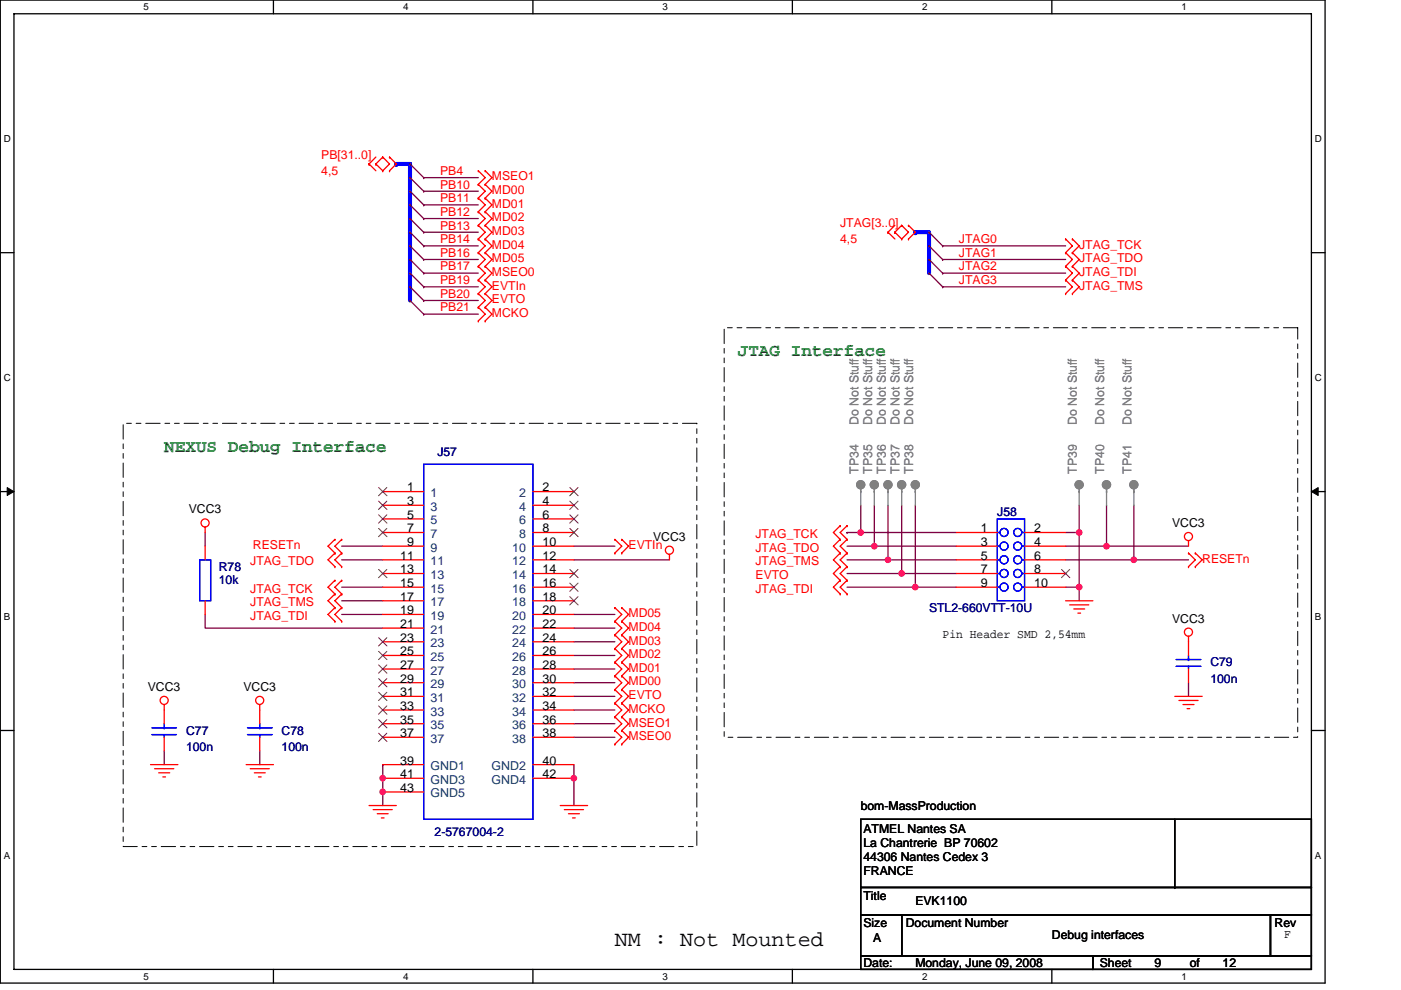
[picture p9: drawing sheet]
<svg xmlns="http://www.w3.org/2000/svg" width="297mm" height="210mm" viewBox="0 0 297 210" stroke-linecap="round" stroke-linejoin="round" font-family="sans-serif">
<path d="M.1 0h280.8v208.5h-280.8zM3 2.9h275v202.7h-275z" fill="none" stroke="#000" stroke-width=".28"/>
<g fill="#fff">
<path d="M30.5 .3h1.1v2.3h-1.1z"/>
<path d="M30.5 205.9h1.1v2.3h-1.1z"/>
</g>
<path d="M58 0v2.9M58 205.6v2.9" fill="none" stroke="#000" stroke-width=".28"/>
<g fill="#fff">
<path d="M85.5 .3h1.1v2.3h-1.1z"/>
<path d="M85.5 205.9h1.1v2.3h-1.1z"/>
</g>
<path d="M113 0v2.9M113 205.6v2.9" fill="none" stroke="#000" stroke-width=".28"/>
<g fill="#fff">
<path d="M140.5 .3h1.1v2.3h-1.1z"/>
<path d="M140.5 205.9h1.1v2.3h-1.1z"/>
</g>
<path d="M168 0v2.9M168 205.6v2.9" fill="none" stroke="#000" stroke-width=".28"/>
<g fill="#fff">
<path d="M195.5 .3h1.2v2.3h-1.2z"/>
<path d="M195.5 205.9h1.2v2.3h-1.2z"/>
</g>
<path d="M223 0v2.9M223 205.6v2.9" fill="none" stroke="#000" stroke-width=".28"/>
<g fill="#fff">
<path d="M250.5 .3h1.2v2.3h-1.2z"/>
<path d="M250.5 205.9h1.2v2.3h-1.2z"/>
<path d="M.8 28.3h1.5v2.3h-1.5z"/>
<path d="M278.8 28.3h1.5v2.3h-1.5z"/>
<path d="M.8 78.9h1.5v2.3h-1.5z"/>
<path d="M278.8 78.9h1.5v2.3h-1.5z"/>
</g>
<path d="M.1 53.6h2.9M278 53.6h2.9" fill="none" stroke="#000" stroke-width=".28"/>
<g fill="#fff">
<path d="M.8 129.6h1.4v2.3h-1.4z"/>
<path d="M278.8 129.6h1.4v2.3h-1.4z"/>
</g>
<path d="M.1 104.3h2.9M278 104.3h2.9" fill="none" stroke="#000" stroke-width=".28"/>
<path d="M1.5 103.4l1.5 .9-1.5 .8zM278 104.3l1.5-.9v1.7z" fill="#000" stroke="#000" stroke-width=".21"/>
<g fill="#fff">
<path d="M.8 180.3h1.4v2.3h-1.4z"/>
<path d="M278.8 180.3h1.4v2.3h-1.4z"/>
</g>
<path d="M.1 154.9h2.9M278 154.9h2.9M182.5 173.8h95.5v14.4h-95.5zM249.1 173.8v14.4M182.5 188.2h95.5v5.8h-95.5zM182.5 194h8.7v8.7h-8.7zM191.2 194h78.2v8.7h-78.2zM249.1 188.2h.1M269.4 194h8.6v8.7h-8.6zM182.5 202.7h49.2v2.9h-49.2zM231.7 202.7h46.3v2.9h-46.3z" fill="none" stroke="#000" stroke-width=".28"/>
<g fill="none" stroke="#800040" stroke-width=".28">
<path d="M86.9 37.7h.1M86.9 34.8h.1M86.9 37.7l2.9 2.9M86.9 34.8l2.9 2.9M89.8 37.7h.1M89.8 37.7h11.6M86.9 40.6h.1M86.9 43.5h.1M86.9 46.4h.1M86.9 55h.1M86.9 57.9h.1M86.9 49.3h.1"/>
<path d="M86.9 52.2h.1M86.9 40.6l2.9 2.9M86.9 43.5l2.9 2.9M86.9 46.4l2.9 2.9M86.9 55l2.9 2.9M86.9 57.9l2.9 2.9M86.9 49.3l2.9 2.9M86.9 52.2l2.9 2.8M89.8 40.6h.1M89.8 43.5h.1M89.8 46.4h.1M89.8 49.3h.1"/>
<path d="M89.8 52.2h.1M89.8 55h.1M89.8 57.9h.1M89.8 52.2h11.6M89.8 55h11.6M89.8 57.9h11.6M89.8 40.6h11.6M89.8 43.5h11.6M89.8 46.4h11.6M89.8 49.3h11.6M197 49.3h.1M197 52.2h.1"/>
<path d="M197 55h.1M197 57.9h.1M197 49.3l2.9 2.9M197 52.2l2.9 2.8M197 55l2.9 2.9M197 57.9l2.9 2.9M199.9 52.2h.1M199.9 55h.1M199.9 57.9h.1M199.9 52.2h26M199.9 55h26M199.9 57.9h26"/>
<path d="M86.9 60.8h.1M86.9 63.7h.1M86.9 60.8l2.9 2.9M86.9 63.7l2.9 2.9M89.8 60.8h.1M89.8 63.7h.1M89.8 66.6h.1M89.8 60.8h11.6M89.8 63.7h11.6M89.8 66.6h11.6M199.9 60.8h.1M199.9 60.8h26"/>
<path d="M43.5 112.9v2.9M72.5 115.8h8.6M72.5 118.7h8.6M121.7 118.7h20.2M121.7 115.8h8.7M179.6 118.7h8.7M179.6 115.8h5.8M179.6 112.9h.1M179.6 112.9h2.9M182.5 112.9h20.3M182.5 112.9h.1M182.5 107.2v5.7"/>
<path d="M185.4 115.8h17.4M185.4 115.8h.1M185.4 107.2v8.6M188.3 118.7h14.5M188.3 118.7h.1M188.3 107.2v11.5M191.2 107.2v14.4h-11.6M194.1 107.2v17.3M225.9 112.9h2.9M228.8 112.9h.1M228.8 107.2v5.7M228.8 112.9v11.6"/>
<path d="M234.6 115.8h.1M234.6 107.2v8.6h-8.7M234.6 115.8h17.4M240.4 118.7h.1M240.4 107.2v11.5h-14.5M240.4 118.7h11.6M43.5 130.3v2.9h37.6M72.5 124.5h8.6M72.5 127.4h8.6M72.5 130.3h8.6M121.7 130.3h8.7M121.7 133.2h8.7"/>
<path d="M121.7 136.1h8.7M121.7 139h8.7M179.6 124.5h14.5M191.2 121.6h.1M191.2 121.6h11.6M194.1 124.5h8.7M194.1 124.5h.1M225.9 124.5h2.9M228.8 124.5v2.9M228.8 124.5h.1M34.8 159.3v2.9M55.1 159.3v2.9"/>
<path d="M121.7 147.7h8.7M121.7 150.6h8.7M121.7 153.5h8.7M121.7 156.4h8.7M121.7 141.9h8.7M121.7 144.8h8.7M252 144.8v2.9M81.1 165.1h.1M81.1 168h.1M81.1 162.2h.1M81.1 162.2v8.7M121.7 165.1h.1"/>
<path d="M121.7 162.2v2.9M121.7 165.1v5.8"/>
</g>
<g fill="#f0f" stroke="#f0f" stroke-width=".28">
<circle cx="191.2" cy="121.6" r=".57"/>
<circle cx="234.6" cy="115.8" r=".57"/>
<circle cx="240.4" cy="118.7" r=".57"/>
<circle cx="81.1" cy="165.1" r=".57"/>
<circle cx="81.1" cy="168" r=".57"/>
<circle cx="121.7" cy="165.1" r=".57"/>
<circle cx="228.8" cy="124.5" r=".57"/>
<circle cx="228.8" cy="112.9" r=".57"/>
<circle cx="194.1" cy="124.5" r=".57"/>
<circle cx="188.3" cy="118.7" r=".57"/>
<circle cx="185.4" cy="115.8" r=".57"/>
<circle cx="182.5" cy="112.9" r=".57"/>
</g>
<path d="M84 34.8h.1M84 34.8h2.9M86.9 34.8v14.5M86.9 34.8h.1M86.9 49.3h.1M86.9 49.3v11.5M194.1 49.3h.1M194.1 49.3h2.9v5.7M197 55h.1M197 55v2.9M86.9 60.8h.1M86.9 60.8v2.9" fill="none" stroke="#00f" stroke-width=".87"/>
<g fill="none" stroke="#f00" stroke-width=".28">
<path d="M78.2 34.8h.1M78.2 34.8l1.5 1.4M79.7 34.8h.1M79.7 34.8l1.4 1.4M79.7 33.3l-1.5 1.5M81.1 36.2h.1M81.1 33.3h.1M81.1 33.3l1.5 1.5-1.5 1.4M81.1 33.3l-1.4 1.5M82.6 33.3h.1M82.6 36.2h.1M82.6 33.3l1.4 1.5-1.4 1.4"/>
<path d="M101.4 39.1h.1M101.4 36.2h.1M101.4 39.1l1.5 1.5-1.5 1.4M101.4 36.2l1.5 1.5-1.5 1.4M102.9 39.1h.1M102.9 36.2h.1M102.9 39.1l1.4 1.5-1.4 1.4M102.9 36.2l1.4 1.5-1.4 1.4M101.4 42h.1M101.4 44.9h.1M101.4 47.8h.1M101.4 50.7h.1"/>
<path d="M101.4 53.6h.1M101.4 56.5h.1M101.4 59.4h.1M101.4 42l1.5 1.5-1.5 1.4M101.4 44.9l1.5 1.5-1.5 1.4M101.4 47.8l1.5 1.5-1.5 1.4M101.4 50.7l1.5 1.5-1.5 1.4M101.4 53.6l1.5 1.4-1.5 1.5M101.4 56.5l1.5 1.4-1.5 1.5M101.4 59.4l1.5 1.4-1.5 1.5M102.9 42h.1M102.9 44.9h.1"/>
<path d="M102.9 47.8h.1M102.9 50.7h.1M102.9 53.6h.1M102.9 56.5h.1M102.9 59.4h.1M102.9 42l1.4 1.5-1.4 1.4M102.9 44.9l1.4 1.5-1.4 1.4M102.9 47.8l1.4 1.5-1.4 1.4M102.9 50.7l1.4 1.5-1.4 1.4M102.9 53.6l1.4 1.4-1.4 1.5M102.9 56.5l1.4 1.4-1.4 1.5M102.9 59.4l1.4 1.4-1.4 1.5"/>
<path d="M188.3 49.3h.1M188.3 49.3l1.4 1.4M189.7 49.3h.1M189.7 49.3l1.5 1.4M189.7 47.8l-1.4 1.5M191.2 50.7h.1M191.2 47.8h.1M191.2 47.8l1.4 1.5-1.4 1.4M191.2 47.8l-1.5 1.5M192.6 47.8h.1M192.6 50.7h.1M192.6 47.8l1.5 1.5-1.5 1.4"/>
<path d="M225.9 53.6h.1M225.9 50.7h.1M225.9 56.5h.1M225.9 59.4h.1M225.9 59.4l1.5 1.4-1.5 1.5M225.9 50.7l1.5 1.5-1.5 1.4M225.9 53.6l1.5 1.4-1.5 1.5M225.9 56.5l1.5 1.4-1.5 1.5M227.4 53.6h.1M227.4 50.7h.1M227.4 56.5h.1M227.4 59.4h.1"/>
<path d="M227.4 59.4l1.4 1.4-1.4 1.5M227.4 50.7l1.4 1.5-1.4 1.4M227.4 53.6l1.4 1.4-1.4 1.5M227.4 56.5l1.4 1.4-1.4 1.5M101.4 68.1h.1M101.4 65.2h.1M101.4 62.3h.1M101.4 65.2l1.5 1.4-1.5 1.5M101.4 62.3l1.5 1.4-1.5 1.5M102.9 68.1h.1M102.9 65.2h.1M102.9 62.3h.1"/>
<path d="M102.9 65.2l1.4 1.4-1.4 1.5M102.9 62.3l1.4 1.4-1.4 1.5M225.9 62.3h.1M227.4 62.3h.1M43.5 111.8v1.1M43.5 115.8v2.9M71 114.4h.1M71 117.3h.1M71 114.4l-1.4 1.4 1.4 1.5M71 117.3l-1.4 1.4 1.4 1.5M72.5 114.4h.1M72.5 117.3h.1"/>
<path d="M72.5 114.4l-1.5 1.4 1.5 1.5M72.5 117.3l-1.5 1.4 1.5 1.5M81.1 104.3h8.7M81.1 107.2h8.7M81.1 110.1h8.7M81.1 112.9h8.7M81.1 115.8h8.7M81.1 118.7h8.7M113 104.3h8.7M113 107.2h8.7M113 110.1h8.7M113 112.9h8.7"/>
<path d="M113 115.8h8.7M113 118.7h8.7M130.4 117.3h.1M130.4 114.4h.1M130.4 114.4l1.4 1.4-1.4 1.5M131.8 117.3h.1M131.8 114.4h.1M131.8 114.4l1.5 1.4-1.5 1.5M141.9 117.6v1.1M178.1 111.5h.1M178.1 114.4h.1M178.1 117.3h.1"/>
<path d="M178.1 111.5l-1.4 1.4 1.4 1.5M178.1 114.4l-1.4 1.4 1.4 1.5M178.1 117.3l-1.4 1.4 1.4 1.5M179.6 111.5h.1M179.6 114.4h.1M179.6 117.3h.1M179.6 111.5l-1.5 1.4 1.5 1.5M179.6 114.4l-1.5 1.4 1.5 1.5M179.6 117.3l-1.5 1.4 1.5 1.5M202.8 112.9h8.7M202.8 115.8h8.7M202.8 118.7h8.7"/>
<path d="M217.2 112.9h8.7M217.2 115.8h8.7M217.2 118.7h8.7M252 114.7v1.1M252 117.3h.1M252 117.3l1.4 1.4-1.4 1.5M253.4 117.3h.1M253.4 117.3l1.5 1.4-1.5 1.5M43.5 127.4v2.9M71 123.1h.1M71 126h.1M71 120.2h.1"/>
<path d="M71 128.9h.1M71 131.8h.1M71 123.1l-1.4 1.4 1.4 1.5M71 126l-1.4 1.4 1.4 1.5M71 128.9l-1.4 1.4 1.4 1.5M72.5 123.1h.1M72.5 126h.1M72.5 120.2h.1M72.5 128.9h.1M72.5 131.8h.1M72.5 123.1l-1.5 1.4 1.5 1.5M72.5 126l-1.5 1.4 1.5 1.5"/>
<path d="M72.5 128.9l-1.5 1.4 1.5 1.5M81.1 121.6h8.7M81.1 124.5h8.7M81.1 127.4h8.7M81.1 130.3h8.7M81.1 133.2h8.7M81.1 136.1h8.7M81.1 139h8.7M113 121.6h8.7M113 124.5h8.7M113 127.4h8.7M113 130.3h8.7"/>
<path d="M113 133.2h8.7M113 136.1h8.7M113 139h8.7M130.4 131.8h.1M130.4 128.9h.1M130.4 134.7h.1M130.4 137.6h.1M130.4 128.9l1.4 1.4-1.4 1.5M130.4 131.8l1.4 1.4-1.4 1.5M130.4 134.7l1.4 1.4-1.4 1.5M130.4 137.6l1.4 1.4-1.4 1.5M131.8 131.8h.1"/>
<path d="M131.8 128.9h.1M131.8 134.7h.1M131.8 137.6h.1M131.8 128.9l1.5 1.4-1.5 1.5M131.8 131.8l1.5 1.4-1.5 1.5M131.8 134.7l1.5 1.4-1.5 1.5M131.8 137.6l1.5 1.4-1.5 1.5M178.1 120.2h.1M178.1 123.1h.1M178.1 126h.1M178.1 120.2l-1.4 1.4 1.4 1.5M178.1 123.1l-1.4 1.4 1.4 1.5"/>
<path d="M179.6 120.2h.1M179.6 123.1h.1M179.6 126h.1M179.6 120.2l-1.5 1.4 1.5 1.5M179.6 123.1l-1.5 1.4 1.5 1.5M202.8 121.6h8.7M202.8 124.5h8.7M217.2 121.6h8.7M217.2 124.5h8.7M225.9 127.4h5.8M226.8 128.3h4M227.7 129.2h2.3"/>
<path d="M228.5 130h.6M252 135v4M252 120.2h.1M253.4 120.2h.1M34.8 149.4v4.1M34.8 156.4v2.9M55.1 149.4v4.1M55.1 156.4v2.9M81.1 141.9h8.7M81.1 144.8h8.7M81.1 147.7h8.7M81.1 150.6h8.7"/>
<path d="M81.1 153.5h8.7M81.1 156.4h8.7M113 141.9h8.7M113 144.8h8.7M113 147.7h8.7M113 150.6h8.7M113 153.5h8.7M113 156.4h8.7M130.4 149.1h.1M130.4 146.3h.1M130.4 140.5h.1M130.4 143.4h.1"/>
<path d="M130.4 152h.1M130.4 154.9h.1M130.4 157.8h.1M130.4 146.3l1.4 1.4-1.4 1.4M130.4 140.5l1.4 1.4-1.4 1.5M130.4 149.1l1.4 1.5-1.4 1.4M130.4 152l1.4 1.5-1.4 1.4M130.4 154.9l1.4 1.5-1.4 1.4M130.4 143.4l1.4 1.4-1.4 1.5M131.8 149.1h.1M131.8 146.3h.1M131.8 140.5h.1"/>
<path d="M131.8 143.4h.1M131.8 152h.1M131.8 154.9h.1M131.8 157.8h.1M131.8 146.3l1.5 1.4-1.5 1.4M131.8 140.5l1.5 1.4-1.5 1.5M131.8 149.1l1.5 1.5-1.5 1.4M131.8 152l1.5 1.5-1.5 1.4M131.8 154.9l1.5 1.5-1.5 1.4M131.8 143.4l1.5 1.4-1.5 1.5M249.1 147.7h5.8M250 148.6h4"/>
<path d="M250.8 149.4h2.4M251.7 150.3h.6M252 141.9v2.9M31.9 162.2h5.8M32.8 163h4M33.7 163.9h2.3M34.5 164.8h.6M52.2 162.2h5.8M53.1 163h4M53.9 163.9h2.3M54.8 164.8h.6M78.2 170.9h5.8"/>
<path d="M79.1 171.7h4.1M80 172.6h2.3M80.9 173.5h.5M81.1 162.2h8.7M81.1 165.1h8.7M81.1 168h8.7M113 162.2h8.7M113 165.1h8.7M118.8 170.9h5.8M119.7 171.7h4M120.5 172.6h2.3M121.4 173.5h.6"/>
<circle cx="43.5" cy="110.9" r=".86"/>
<circle cx="141.9" cy="116.7" r=".86"/>
<circle cx="252" cy="113.8" r=".86"/>
<circle cx="252" cy="134.1" r=".86"/>
<circle cx="34.8" cy="148.6" r=".86"/>
<circle cx="55.1" cy="148.6" r=".86"/>
</g>
<path d="M153.5 69.5h121.6v86.9h-121.6zM26.1 89.8h121.6v89.8h-121.6z" fill="none" stroke="#000" stroke-width=".21" stroke-dasharray="3 1 1 1 1 1"/>
<g fill="none" stroke="#00f" stroke-width=".28">
<path d="M89.8 98.5h23.2v75.3h-23.2zM42.3 118.7h2.4v8.7h-2.4zM211.5 110.1h5.7v17.3h-5.7zM211.5 112.9h.5M211.5 115.8h.5M211.5 118.7h.5M216.7 112.9h.5M216.7 118.7h.5M216.7 115.8h.5M211.5 121.6h.5M211.5 124.5h.5M216.7 121.6h.5"/>
<path d="M216.7 124.5h.5M249.4 139.9h5.2M252 139.9h.1M252 139v.9M32.2 154.4h5.2M32.2 155.8h5.2M34.8 155.8v.6M34.8 154.4h.1M34.8 153.5v.9M52.5 154.4h5.2M52.5 155.8h5.2M55.1 155.8v.6"/>
<path d="M55.1 154.4h.1M55.1 153.5v.9M249.4 141.3h5.2M252 141.3v.6"/>
<circle cx="212.9" cy="112.9" r=".86"/>
<circle cx="212.9" cy="115.8" r=".86"/>
<circle cx="212.9" cy="118.7" r=".86"/>
<circle cx="215.8" cy="115.8" r=".86"/>
<circle cx="215.8" cy="112.9" r=".86"/>
<circle cx="215.8" cy="118.7" r=".86"/>
<circle cx="212.9" cy="124.5" r=".86"/>
<circle cx="212.9" cy="121.6" r=".86"/>
<circle cx="215.8" cy="124.5" r=".86"/>
<circle cx="215.8" cy="121.6" r=".86"/>
</g>
<g fill="#808080" stroke="#808080" stroke-width=".28">
<circle cx="182.5" cy="102.8" r=".86"/>
<circle cx="191.2" cy="102.8" r=".86"/>
<circle cx="194.1" cy="102.8" r=".86"/>
<circle cx="228.8" cy="102.8" r=".86"/>
<circle cx="185.4" cy="102.8" r=".86"/>
<circle cx="234.6" cy="102.8" r=".86"/>
<circle cx="188.3" cy="102.8" r=".86"/>
<circle cx="240.4" cy="102.8" r=".86"/>
</g>
<g fill="none" stroke="#808080" stroke-width=".28">
<path d="M182.5 104.3h.1M182.5 103.7v3.5M185.4 104.3h.1M185.4 103.7v3.5M188.3 104.3h.1M188.3 103.7v3.5M191.2 104.3h.1M191.2 103.7v3.5M194.1 104.3h.1M194.1 103.7v3.5M228.8 104.3h.1M228.8 103.7v3.5"/>
<path d="M234.6 104.3h.1M234.6 103.7v3.5M240.4 104.3h.1M240.4 103.7v3.5"/>
</g>
<g fill="none" stroke="#804000" stroke-width=".21">
<path d="M80.3 103.4l1.7 1.8M80.3 106.3l1.7 1.8M80.3 109.2l1.7 1.8M80.3 112.1l1.7 1.7M82 103.4l-1.7 1.8M82 106.3l-1.7 1.8M82 109.2l-1.7 1.8M82 112.1l-1.7 1.7M120.8 103.4l1.8 1.8M120.8 106.3l1.8 1.8M120.8 109.2l1.8 1.8M120.8 112.1l1.8 1.7"/>
<path d="M122.6 103.4l-1.8 1.8M122.6 106.3l-1.8 1.8M122.6 112.1l-1.8 1.7M122.6 109.2l-1.8 1.8M80.3 120.8l1.7 1.7M80.3 135.3l1.7 1.7M80.3 138.2l1.7 1.7M82 120.8l-1.7 1.7M82 135.3l-1.7 1.7M82 138.2l-1.7 1.7M120.8 120.8l1.8 1.7M120.8 123.7l1.8 1.7"/>
<path d="M120.8 126.6l1.8 1.7M122.6 120.8l-1.8 1.7M122.6 123.7l-1.8 1.7M122.6 126.6l-1.8 1.7M225.1 120.8l1.7 1.7M226.8 120.8l-1.8 1.7M80.3 141l1.7 1.8M80.3 143.9l1.7 1.8M80.3 146.8l1.7 1.8M80.3 149.7l1.7 1.8M80.3 152.6l1.7 1.8M80.3 155.5l1.7 1.8"/>
<path d="M82 141l-1.7 1.8M82 143.9l-1.7 1.8M82 146.8l-1.7 1.8M82 149.7l-1.7 1.8M82 152.6l-1.7 1.8M82 155.5l-1.7 1.8"/>
</g>
<text font-size="4.6" x="130.4" y="200.6">NM : Not Mounted</text>
<g font-size="3.7" fill="#008000">
<text x="156.4" y="75.5">JTAG Interface</text>
<text x="34.8" y="95.8">NEXUS Debug Interface</text>
</g>
<g font-size="2.6" fill="#f00">
<text x="68.1" y="33.6">PB[31..0]</text>
<text x="68.1" y="37.1">4,5</text>
<text x="93.3" y="40">PB10</text>
<text x="93.3" y="37.1">PB4</text>
<text x="104.3" y="41.1">MD00</text>
<text x="104.3" y="38.3">MSEO1</text>
<text x="93.3" y="42.9">PB11</text>
<text x="93.3" y="45.8">PB12</text>
<text x="104.3" y="44">MD01</text>
<text x="104.3" y="46.9">MD02</text>
<text x="93.3" y="48.7">PB13</text>
<text x="93.3" y="51.6">PB14</text>
<text x="104.3" y="49.8">MD03</text>
<text x="104.3" y="52.7">MD04</text>
<text x="178.1" y="48.1">JTAG[3..0]</text>
<text x="178.1" y="51.6">4,5</text>
<text x="203.3" y="51.6">JTAG0</text>
<text x="228.8" y="52.7">JTAG_TCK</text>
<text x="93.3" y="54.5">PB16</text>
<text x="93.3" y="57.4">PB17</text>
<text x="104.3" y="55.6">MD05</text>
<text x="104.3" y="58.5">MSEO0</text>
<text x="203.3" y="54.5">JTAG1</text>
<text x="203.3" y="57.4">JTAG2</text>
<text x="228.8" y="55.6">JTAG_TDO</text>
<text x="228.8" y="58.5">JTAG_TDI</text>
<text x="93.3" y="60.3">PB19</text>
<text x="93.3" y="63.2">PB20</text>
<text x="104.3" y="64.3">EVTO</text>
<text x="104.3" y="61.4">EVTIn</text>
<text x="203.3" y="60.3">JTAG3</text>
<text x="228.8" y="61.4">JTAG_TMS</text>
<text x="93.3" y="66.1">PB21</text>
<text x="104.3" y="67.2">MCKO</text>
<text x="53.1" y="119.9">JTAG_TDO</text>
<text x="53.6" y="116.4">RESETn</text>
<text x="133.3" y="116.4">EVTIn</text>
<text x="160.2" y="114.1">JTAG_TCK</text>
<text x="160.2" y="117">JTAG_TDO</text>
<text x="160.2" y="119.9">JTAG_TMS</text>
<text x="254.9" y="119.3">RESETn</text>
<text x="53.1" y="125.7">JTAG_TCK</text>
<text x="160.2" y="122.8">EVTO</text>
<text x="160.2" y="125.7">JTAG_TDI</text>
<text x="53.1" y="128.6">JTAG_TMS</text>
<text x="53.1" y="131.5">JTAG_TDI</text>
<text x="133.3" y="130.9">MD05</text>
<text x="133.3" y="133.8">MD04</text>
<text x="133.3" y="136.7">MD03</text>
<text x="133.3" y="139.6">MD02</text>
<text x="133.3" y="142.5">MD01</text>
<text x="133.3" y="148.3">EVTO</text>
<text x="133.3" y="145.4">MD00</text>
<text x="133.3" y="151.2">MCKO</text>
<text x="133.3" y="154.1">MSEO1</text>
<text x="133.3" y="157">MSEO0</text>
</g>
<g font-size="2.6" fill="#808080">
<text x="182" y="90.1" transform="rotate(-90 182 90.1)">Do Not Stuff</text>
<text x="184.9" y="90.1" transform="rotate(-90 184.9 90.1)">Do Not Stuff</text>
<text x="187.8" y="90.1" transform="rotate(-90 187.8 90.1)">Do Not Stuff</text>
<text x="190.7" y="90.1" transform="rotate(-90 190.7 90.1)">Do Not Stuff</text>
<text x="193.6" y="90.1" transform="rotate(-90 193.6 90.1)">Do Not Stuff</text>
<text x="228.3" y="90.1" transform="rotate(-90 228.3 90.1)">Do Not Stuff</text>
<text x="234.1" y="90.1" transform="rotate(-90 234.1 90.1)">Do Not Stuff</text>
<text x="239.9" y="90.1" transform="rotate(-90 239.9 90.1)">Do Not Stuff</text>
<text x="182" y="100.5" transform="rotate(-90 182 100.5)">TP34</text>
<text x="184.9" y="100.5" transform="rotate(-90 184.9 100.5)">TP35</text>
<text x="187.8" y="100.5" transform="rotate(-90 187.8 100.5)">TP36</text>
<text x="190.7" y="100.5" transform="rotate(-90 190.7 100.5)">TP37</text>
<text x="193.6" y="100.5" transform="rotate(-90 193.6 100.5)">TP38</text>
<text x="228.3" y="100.5" transform="rotate(-90 228.3 100.5)">TP39</text>
<text x="234.1" y="100.5" transform="rotate(-90 234.1 100.5)">TP40</text>
<text x="239.9" y="100.5" transform="rotate(-90 239.9 100.5)">TP41</text>
</g>
<g font-size="2.6" fill="#000080">
<text x="92.7" y="96.8">J57</text>
<text x="211.5" y="109.5">J58</text>
<text x="46.4" y="121.1">R78</text>
<text x="46.4" y="124">10k</text>
<text x="197" y="129.8">STL2-660VTT-10U</text>
<text x="256.6" y="141.4">C79</text>
<text x="256.6" y="144.8">100n</text>
<text x="39.5" y="155.8">C77</text>
<text x="59.7" y="155.8">C78</text>
<text x="39.5" y="159.3">100n</text>
<text x="59.7" y="159.3">100n</text>
<text x="92.1" y="177.2">2-5767004-2</text>
</g>
<g font-size="2.6">
<text x="86.3" y="104.2">1</text>
<text x="86.3" y="107.1">3</text>
<text x="115" y="104.2">2</text>
<text x="115" y="107.1">4</text>
<text x="40" y="108.9">VCC3</text>
<text x="86.3" y="110">5</text>
<text x="86.3" y="112.9">7</text>
<text x="115" y="110">6</text>
<text x="115" y="112.9">8</text>
<text x="208" y="112.9">1</text>
<text x="219.3" y="112.9">2</text>
<text x="248.5" y="111.8">VCC3</text>
<text x="84.9" y="118.7">11</text>
<text x="86.3" y="115.8">9</text>
<text x="115" y="115.8">10</text>
<text x="115" y="118.7">12</text>
<text x="138.5" y="114.7">VCC3</text>
<text x="208" y="115.8">3</text>
<text x="208" y="118.7">5</text>
<text x="219.3" y="115.8">4</text>
<text x="219.3" y="118.7">6</text>
<text x="84.9" y="121.6">13</text>
<text x="84.9" y="124.5">15</text>
<text x="115" y="121.6">14</text>
<text x="115" y="124.5">16</text>
<text x="208" y="121.6">7</text>
<text x="208" y="124.5">9</text>
<text x="219.3" y="121.6">8</text>
<text x="219.3" y="124.5">10</text>
<text x="84.9" y="127.4">17</text>
<text x="84.9" y="130.3">19</text>
<text x="115" y="127.4">18</text>
<text x="115" y="130.3">20</text>
<text x="84.9" y="133.2">21</text>
<text x="84.9" y="136.1">23</text>
<text x="115" y="133.2">22</text>
<text x="115" y="136.1">24</text>
<text x="199.9" y="135.3">Pin Header SMD 2,54mm</text>
<text x="248.5" y="132.1">VCC3</text>
<text x="84.9" y="139">25</text>
<text x="84.9" y="141.9">27</text>
<text x="115" y="139">26</text>
<text x="115" y="141.9">28</text>
<text x="31.3" y="146.6">VCC3</text>
<text x="51.6" y="146.6">VCC3</text>
<text x="84.9" y="144.8">29</text>
<text x="84.9" y="147.7">31</text>
<text x="115" y="144.8">30</text>
<text x="115" y="147.7">32</text>
<text x="84.9" y="150.6">33</text>
<text x="84.9" y="153.5">35</text>
<text x="115" y="150.6">34</text>
<text x="115" y="153.5">36</text>
<text x="84.9" y="156.4">37</text>
<text x="115" y="156.4">38</text>
<text x="84.9" y="162.2">39</text>
<text x="84.9" y="165.1">41</text>
<text x="84.9" y="168">43</text>
<text x="115" y="162.2">40</text>
<text x="115" y="165.1">42</text>
<text x="182.5" y="171.7">bom-MassProduction</text>
<text x="183.1" y="176.7">ATMEL Nantes SA</text>
<text x="183.1" y="179.7">La Chantrerie BP 70602</text>
<text x="183.1" y="182.6">44306 Nantes Cedex 3</text>
<text x="183.1" y="185.6">FRANCE</text>
<text x="183.1" y="190.9">Title</text>
<text x="183.1" y="196.6">Size</text>
<text x="192" y="196.6">Document Number</text>
<text x="194.1" y="192">EVK1100</text>
<text x="270.2" y="196.6">Rev</text>
<text x="185.1" y="199.8">A</text>
<text x="223" y="199.3">Debug interfaces</text>
<text x="272.2" y="199">F</text>
<text x="183.1" y="205">Date:</text>
<text x="194.1" y="205">Monday, June 09, 2008</text>
<text x="233.2" y="205">Sheet</text>
<text x="244.7" y="205">9</text>
<text x="252.3" y="205">of</text>
<text x="259.2" y="205">12</text>
</g>
<g font-size="2.6" fill="#004080">
<text x="91.3" y="105.4">1</text>
<text x="110.1" y="105.4">2</text>
<text x="91.3" y="108.3">3</text>
<text x="91.3" y="111.2">5</text>
<text x="110.1" y="108.3">4</text>
<text x="110.1" y="111.2">6</text>
<text x="91.3" y="114.1">7</text>
<text x="91.3" y="117">9</text>
<text x="91.3" y="119.9">11</text>
<text x="108.6" y="117">10</text>
<text x="108.6" y="119.9">12</text>
<text x="110.1" y="114.1">8</text>
<text x="91.3" y="122.8">13</text>
<text x="91.3" y="125.7">15</text>
<text x="108.6" y="122.8">14</text>
<text x="108.6" y="125.7">16</text>
<text x="91.3" y="128.6">17</text>
<text x="91.3" y="131.5">19</text>
<text x="108.6" y="128.6">18</text>
<text x="108.6" y="131.5">20</text>
<text x="91.3" y="134.4">21</text>
<text x="91.3" y="137.3">23</text>
<text x="108.6" y="134.4">22</text>
<text x="108.6" y="137.3">24</text>
<text x="91.3" y="140.2">25</text>
<text x="91.3" y="143.1">27</text>
<text x="108.6" y="140.2">26</text>
<text x="108.6" y="143.1">28</text>
<text x="91.3" y="146">29</text>
<text x="91.3" y="148.9">31</text>
<text x="108.6" y="146">30</text>
<text x="108.6" y="148.9">32</text>
<text x="91.3" y="151.8">33</text>
<text x="91.3" y="154.7">35</text>
<text x="108.6" y="151.8">34</text>
<text x="108.6" y="154.7">36</text>
<text x="91.3" y="157.5">37</text>
<text x="108.6" y="157.5">38</text>
<text x="91.3" y="163.3">GND1</text>
<text x="91.3" y="166.2">GND3</text>
<text x="104.2" y="163.3">GND2</text>
<text x="104.2" y="166.2">GND4</text>
<text x="91.3" y="169.1">GND5</text>
</g>
<g font-size="2.1">
<text x="30.5" y="2.2">5</text>
<text x="85.5" y="2.2">4</text>
<text x="140.5" y="2.2">3</text>
<text x="195.5" y="2.2">2</text>
<text x="250.5" y="2.2">1</text>
<text x=".8" y="30.1">D</text>
<text x="278.8" y="30.1">D</text>
<text x=".8" y="80.8">C</text>
<text x="278.8" y="80.8">C</text>
<text x=".8" y="131.4">B</text>
<text x="278.8" y="131.4">B</text>
<text x=".8" y="182.1">A</text>
<text x="278.8" y="182.1">A</text>
<text x="30.5" y="207.8">5</text>
<text x="85.5" y="207.8">4</text>
<text x="140.5" y="207.8">3</text>
<text x="195.5" y="207.8">2</text>
<text x="250.5" y="207.8">1</text>
</g>
</svg>
